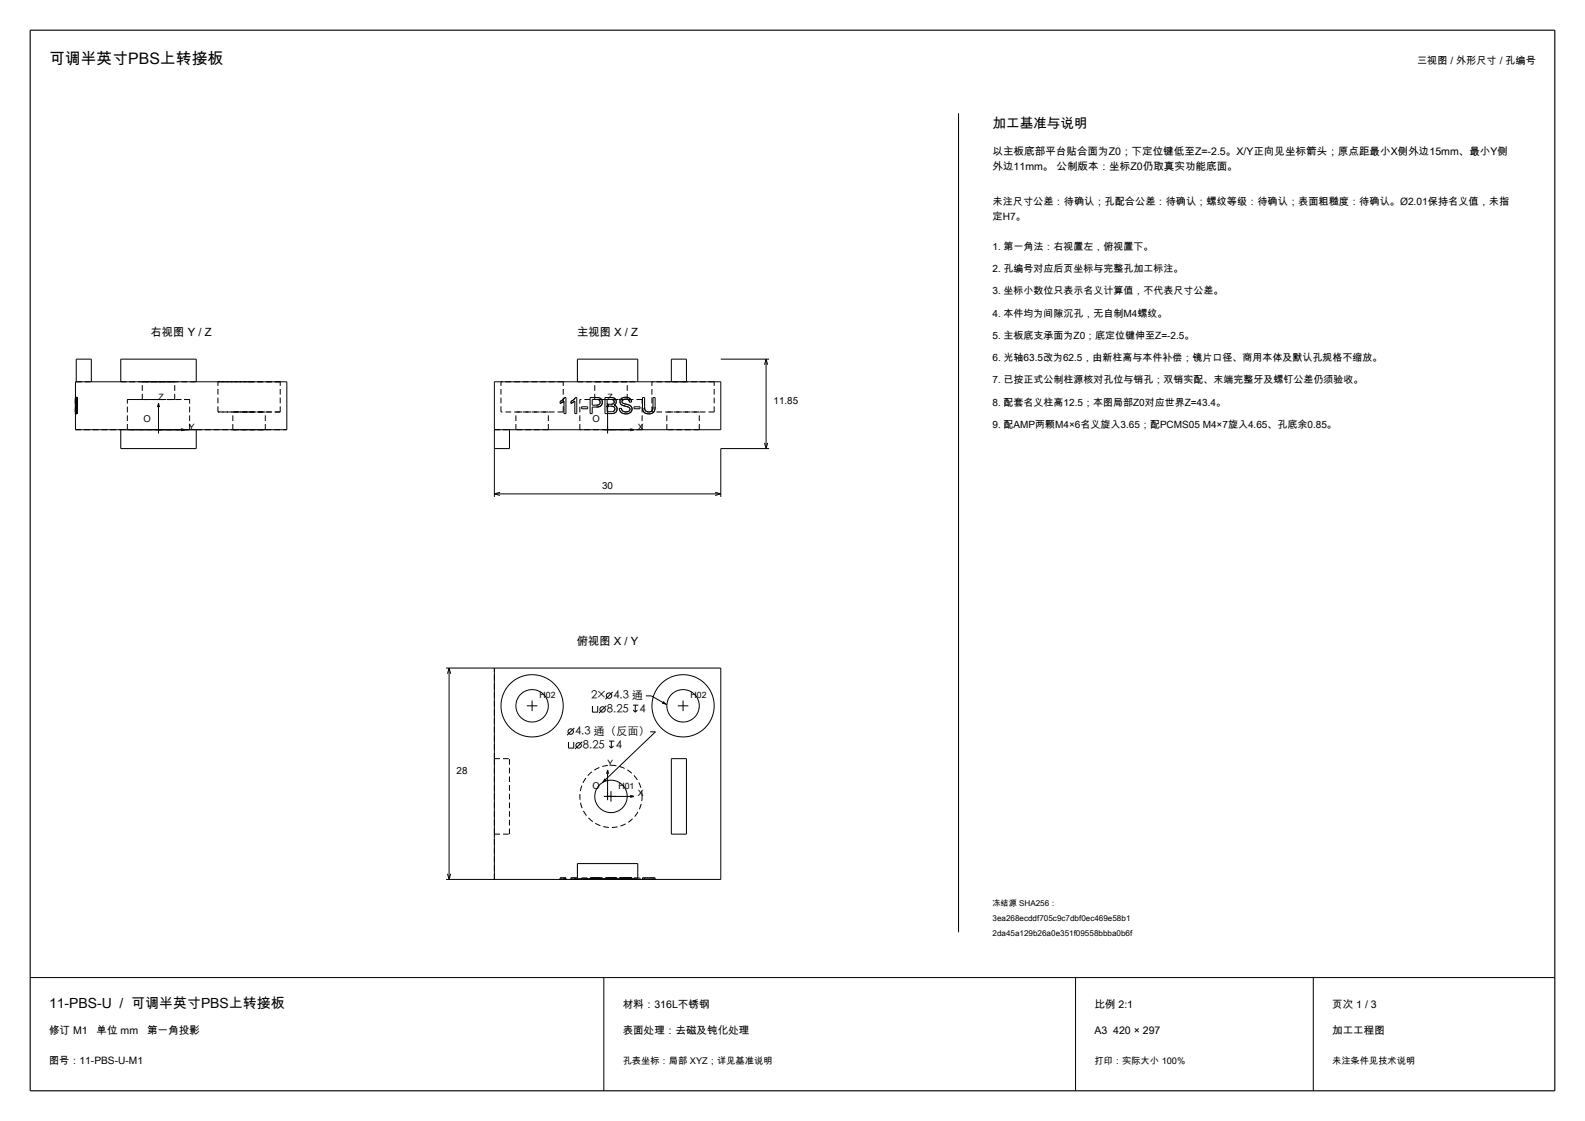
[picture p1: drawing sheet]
<svg xmlns="http://www.w3.org/2000/svg" width="420mm" height="297mm" viewBox="0 0 420 297" stroke-linecap="round" stroke-linejoin="round" font-family="sans-serif">
<path d="M8 8h404v281h-404z" fill="none" stroke="#000" stroke-width=".3"/>
<g fill="none" stroke="#000" stroke-width=".26">
<path d="M254 30v217M191 95.2h12.8M203 95.2v23.7M203 95.2l-.4 1.4M203 95.2l.4 1.4M20 101.1h56v12.7h-56zM20.2 101.1v-5.9h4v5.9M32 101.1v-5.9h20v5.9M32 113.8v5.1h20v-5.1M42 106.9v8M42 106.9l-.3 1M42 106.9l.3 1"/>
<path d="M48 113.6l1 .2-1 .3M131 113.8h60v-12.7h-60v30.5M135 113.8v5.1h-4M148.7 106.8h.1M148.7 106.7h.1M149 106.6l-.3 .1M149.1 106.5l-.1 .1M149.2 105.9l-.8 .5v.5l.6-.3M149.2 105.9l-.4 .2M149.2 106.4h.1M149.3 105.8l-.1 .1M149.6 105.3l-.4 .6"/>
<path d="M149.6 105.3h.4v4.3h-.6v-3.4l-.4 .4M149.6 105.3l-.1 .2M151.6 106.8h-.1M151.6 106.7h.1M151.8 106.6l-.2 .1M152 106.5l-.2 .1M152 105.9l-.7 .5v.5l.5-.3M152 105.9l-.3 .2M152.1 106.4h.1M152.2 105.8l-.2 .1M152.5 105.3l-.5 .6M152.5 105.3h.3v4.3h-.5v-3.4l-.5 .4"/>
<path d="M152.5 105.3l-.1 .2M153 101.1v-5.9h16v5.9M154.1 107.8h1.6v.5h-1.6zM158 105.3h-1.6v4.3h.5v-1.8h1.5l.9-.3M158 105.3l.6 .1M158 105.3h.1M158 105.8l.5 .1M158 105.8h-1.1v1.5h1.1M158 105.8h.2M158.3 107.3h-.3M158.3 105.3h.2M158.4 105.8l.1 .1"/>
<path d="M158.5 105.9l.4 .2M158.5 105.9h.2M158.6 105.4l.5 .2M158.6 105.4h.3M158.8 106l.1 .1M158.8 107.1l-.8 .2M158.8 107.1l-.1 .1M158.9 106.1l.1 .5M159 106.7v.2M159 106.5v.1M159 106.6l-.2 .5M159 106.6v.1"/>
<path d="M159.1 105.6l.4 .4M159.1 105.6h.1M159.3 105.7l.1 .1M159.4 105.9h.1M159.5 106l.1 .6M159.5 106v.1M159.5 107l-.2 .5M159.6 106.4v.2M159.6 106.6l-.3 .9M161 106.9v8M161 106.9l-.3 1M161 106.9l.3 1"/>
<path d="M161.9 107.6l.6 .1M161.9 107.6h-1v1.5h1.4M161.9 107.6h.2M161.9 105.3l.8 .2M161.9 105.3h-1.6v4.3h1.6M161.9 105.3h.1M161.9 105.8h.2M162 107.1h-.2M162.1 109.6h-.2M162.2 105.8h.1M162.3 105.9h.1M162.3 107.1h-.5"/>
<path d="M162.3 107.1h-.1M162.3 105.4l.4 .1M162.4 109.6h-.1M162.4 107.1h-.1M162.4 107.7h.1M162.4 105.9l.3 .2M162.4 105.9l-1.5-.1v1.3h.9M162.4 105.9l.1 .1M162.4 109l-.1 .1M162.5 107.7l.3 .2M162.5 107h.1M162.6 109.5l-.7 .1"/>
<path d="M162.6 108.9l-.3 .2M162.6 108.9l-.1 .1M162.7 107.8h.1M162.7 106.1l.1 .4M162.7 106.1v.1M162.7 105.5l.4 .3M162.7 105.5h.2M162.7 108.9h-.1M162.8 106.4v.1M162.8 106.5l-.1 .3-.4 .3M162.8 106.5h.1M162.8 107.3l.1 .1"/>
<path d="M162.8 107.9l.1 .4M162.8 107.9l.1 .2M162.8 109.4l-.2 .1M162.8 107.2v.1M162.9 108.7l-.3 .2M162.9 108.7l-.1 .1M162.9 108.6v.1M162.9 108.3h.1M162.9 108.3v.4M162.9 108.3v.1M163 105.6h.1M163 105.7l.1 .1"/>
<path d="M163.1 107.5l.2 .2M163.1 105.8l.2 .6M163.1 105.8l.1 .2M163.2 106.9l-.5 .4 .6 .4M163.2 106.9l-.1 .1M163.2 109.2h.1M163.3 106.7l-.1 .2M163.3 106.6h.1M163.3 106.3h.1M163.3 107.7l.2 .6M163.3 106.4l-.1 .5M163.3 106.4v.1"/>
<path d="M163.4 108.9l-.8 .6M163.4 108.9l-.1 .2M163.5 108.7v.1M163.5 108.3l-.1 .6M163.5 108.3v.2M164.1 108.2h.5l.2 .5M164.1 108.2l.2 .8M164.1 108.2v.3M164.2 108.8h.1M164.3 108.8v.2M164.3 106.4l.1 .6M164.3 106.4v.2"/>
<path d="M164.3 106.3v.1M164.3 109l.7 .5M164.3 109l.1 .1M164.4 106.9v.1M164.4 107l.5 .3M164.4 105.8l-.1 .6M164.4 105.8v.2M164.5 109.2l.1 .1M164.6 105.6l-.2 .2M164.6 107.2h.1M164.7 108.3v.1M164.7 107.2l.2 .1"/>
<path d="M164.7 108.5h.1M164.7 108.5l.1 .2M164.7 109.4l.3 .1M164.8 106.4l.2 .4M164.8 108.7l.4 .3M164.8 108.7l.1 .1M164.8 106.2v.2M164.9 107.3l.8 .3M164.9 105.4l-.1 .1M164.9 106.1h.1M164.9 108.8l.1 .1M165 109.5l.9 .1"/>
<path d="M165 106.8l.8 .3M165 106.8l.2 .1M165 108.9h.1M165.1 107.4l.6 .2M165.2 109h1.3M165.2 109l.4 .1M165.2 105.8h.1M165.4 109.6h.1M165.6 105.8h-.2M165.7 107.6l.7 .2M165.7 107.6h.1M165.8 105.3a1.37 1.37 0 0 1 1.6 1.2"/>
<path d="M165.8 105.3l-.8 .1-.6 .4M165.8 105.3h.1M165.8 105.7a.78 .78 0 0 0-1 .7M165.8 105.7a.88 .88 0 0 1 1 .9M165.8 105.7h.1M165.8 107.1a1.46 1.46 0 0 1 1.7 1.3M165.8 107.1h.3M165.8 109.6h.1M166 107.7h.1M166.2 105.3h.1M166.2 109.1h.1M166.4 107.8h.1"/>
<path d="M166.4 107.8l.4 .3M166.5 109l-.3 .1M166.5 107.2l.1 .1M166.5 109.6h-.5M166.6 107.9l.2 .1M166.7 105.4v.1M166.7 109.5l-.8 .1M166.8 106.3v.3M166.8 108v.1M166.8 108.8l-.3 .2M166.8 108.8l-.1 .2M166.8 108.1l.1 .3"/>
<path d="M166.9 109.4l-.2 .1M166.9 108.7l-.1 .1M166.9 108.2v.2M166.9 108.6v.1M166.9 108.4l-.1 .4M167 105.6v.1M167 113.6l1 .2-1 .3M167.1 107.5v.1M167.3 106.1h.1M167.3 109l-.6 .5M167.3 109l-.3 .3M167.3 106.2h.1"/>
<path d="M167.3 106.3h.1M167.3 106.3l.1 .2M167.4 106.5l-.6 .1M167.4 108.8l-.1 .2M167.4 108l.1 .1M167.5 108.6h.1M167.5 108.2v.2M167.5 108.4l-.2 .6M167.5 108.4v.1M168 107.8h1.6v.5h-1.6zM170.2 107.8l.2 1M170.2 107.8l.1 .2"/>
<path d="M170.3 108.2h.1M170.4 108.8h.1M170.4 108.8l.6 .6M170.4 108.8l.1 .2M170.7 109.2h.1M170.8 109.3l.2 .1M170.8 107.8l.1 .8M170.8 107.8v-2.5h-.6v2.5M170.8 107.8v.1M170.8 108.1v.1M170.9 108.5v.1M170.9 108.6l.4 .4"/>
<path d="M170.9 108.6l.1 .2M171 109.4l.9 .2M171.1 108.8v.1M171.2 109.6h.1M171.3 109l.6 .1M171.3 109l.1 .1M171.4 109.6h.5M171.4 109.1h.3M172.8 108.9l-.9 .2M172.8 109.5l-.4 .1M172.8 108.8v.1M172.9 109.4l-1 .2"/>
<path d="M173 107.8l-.2 1.1M173 107.8v-2.5h.6v2.5M173 107.8v.3M173.1 109.3l-.2 .1M173.4 108.8l-.5 .6M173.5 108.7l-.1 .1M173.6 108.4l-.1 .2M173.6 107.8l-.2 1M173.6 107.8v.4M177.9 101.1v-5.9h4v5.9M202.6 117.3l.4 1.6M203.4 117.3l-.4 1.6"/>
<path d="M203.8 118.9h-12.8v12.7M131 130.8h60M131 130.8l1.5 .5M132.5 130.4l-1.5 .4M189.5 130.4l1.5 .4M191 130.8l-1.5 .5M118.2 177h72.8v56h-72.8M119 177v56M119 177l-.4 1.5M119 177l.4 1.5M131 177v56M139.6 187h2.8"/>
<path d="M141 185.6v2.8M150.6 196.6v1.6h1.4v-1.6M152.2 192.9l-1.9 1.9M154.3 196.5l-1.9 1.9M157 187.1v1.6h1.4v-1.6M160.6 187l-1.9 1.9M161.4 196.3h1.4M161.4 197.6l.6 .6M162 196.3v1.9M162.3 183.3l-1.9 2M162.6 197.6l-.6 .6M167.7 186.8h1.4"/>
<path d="M167.8 188.1l.5 .6M168.3 186.8v1.9M168.9 188.1l-.6 .6M171.2 184.4h1.4l4.1 2.3M172.3 193.9h1.4l-14.1 13.5M179.6 187h2.8M181 185.6v2.8M160 211h8M161 204v8M161 204l-.3 1M161 204l.3 1M161.9 209.6v2.8"/>
<path d="M167 210.7l1 .3M168 211l-1 .3M177.9 201h4v20h-4zM118.6 231.5l.4 1.5M119.4 231.5l-.4 1.5M153 228.8h16v4h-16zM8 259h404M160 259v30M285 259v30M348 259v30"/>
<circle cx="141" cy="187" r="4.3"/>
<circle cx="141" cy="187" r="8.3"/>
<circle cx="151.2" cy="193.8" r=".72"/>
<circle cx="153.3" cy="197.5" r=".72"/>
<circle cx="159.7" cy="188" r=".72"/>
<circle cx="161.4" cy="184.3" r=".72"/>
<circle cx="181" cy="187" r="4.3"/>
<circle cx="181" cy="187" r="8.3"/>
<circle cx="161.9" cy="211" r="4.3"/>
</g>
<g fill="none" stroke="#000" stroke-width=".26" stroke-dasharray="1.5 .8" stroke-linecap="butt">
<path d="M20 113.8h12M20 107.8v.5M20 109.6v-4.3M20 105.3v.6M20 105.9v.5M20 106.4v.5M20 106.9v-.3M20 106.6v-.4M20 106.2v3.4M20 105.3v4.3M20 109.6v-1.8M20 107.8v-.3"/>
<path d="M20 107.5v-.9M20 106.6v-.6M20 106v-.4M20 105.6v-.2M20 105.4v-.1M20 105.3v2.5M20 107.8v1.1M20 108.9v.2M20 109.1v-.1M20 109v-.4M20 108.6v-.8M20 107.8v1"/>
<path d="M20 108.8v.6M20 109.4v.2M20 109.6v-.2M20 109.4v-.6M20 108.8v-1M20 109.6v-.1M20 109.5v-.2M20 109.3v-.4M20 108.9v-.6M20 108.3v-.6M20 107.7v-.4M20 107.3v-.4"/>
<path d="M20 106.9v-.5M20 106.4v-.6M20 105.8v-.3M20 105.5v-.2M20 108.7v-.5M20 108.2v.8M20 109v.5M20 109.5v.1M20 109.5v-.5M20 109v-.6M20 108.4v-.6M20 107.8v-.5"/>
<path d="M20 107.3v-.2M20 107.1v-.3M20 106.8v-.4M20 106.4v-.5M20 105.9v-.2M20 105.7v.3M20 106v.6M20 106.6v-.1M20 106.5v-.6M20 105.9v-.5M20 105.3v.1M20 105.4v.4"/>
<path d="M20 105.8v.6M20 106.4v.6M20 107v.3M20 107.3v.3M20 107.6v.2M20 107.8v.3M20 108.1v.3M20 108.4v.4M20 108.8v.2M20 109v.1M20 109v-.3M20 108.3h.4"/>
<path d="M20 107.8h.4M20 109.6h.4M20 106.2h.4M20 106.9h.4M20 106.4h.4M20 105.3h.4M20 105.4h.4M20 109.1h.4M20 107.3h.4M20 108.2h.4M20 106.5h.4M20 106.6h.4"/>
<path d="M20 105.7h.4M20 107.3v-1.5M20 105.8h.4M20 107.1v.2M20 106.6v.5M20 106.1v.5M20 105.9v.2M20 105.9h.4M20 105.8v.1M20 107.1v-1.3M20 107.1h.4M20 106.8v.3"/>
<path d="M20 106.5v.3M20 106.1v.4M20 109.1v-1.5M20 107.6h.4M20 108.7v.2M20 108.3v.4M20 107.9v.4M20 107.7v.2M20 107.6v.1M20.2 101.1h4M20.4 108.3v-.5M20.4 109.6v-3.4"/>
<path d="M20.4 106.2v.4M20.4 106.6v.3M20.4 106.9v-.5M20.4 106.4v-.5M20.4 105.9v-.6M20.4 105.3v4.3M20.4 109.6v-4.3M20.4 105.3v.1M20.4 105.4v.2M20.4 105.6v.4M20.4 106v.6M20.4 106.6v.9"/>
<path d="M20.4 107.5v.3M20.4 107.8v1.8M20.4 105.3v2.5M20.4 107.8v1M20.4 108.8v.6M20.4 109.4v.2M20.4 109.6v-.2M20.4 109.4v-.6M20.4 108.8v-1M20.4 107.8v.8M20.4 108.6v.4M20.4 109v.1"/>
<path d="M20.4 109.1v-.2M20.4 108.9v-1.1M20.4 105.3v.2M20.4 105.5v.3M20.4 105.8v.6M20.4 106.4v.5M20.4 106.9v.4M20.4 107.3v.4M20.4 107.7v.6M20.4 108.3v.6M20.4 108.9v.4M20.4 109.3v.2"/>
<path d="M20.4 109.5v.1M20.4 108.2v.5M20.4 108.7v.3M20.4 109.1v-.1M20.4 109v-.2M20.4 108.8v-.4M20.4 108.4v-.3M20.4 108.1v-.3M20.4 107.8v-.2M20.4 107.6v-.3M20.4 107.3v-.3M20.4 107v-.6"/>
<path d="M20.4 106.4v-.6M20.4 105.8v-.4M20.4 105.4v-.1M20.4 105.4v.5M20.4 105.9v.6M20.4 106.5v.1M20.4 106.6v-.6M20.4 106v-.3M20.4 105.7v.2M20.4 105.9v.5M20.4 106.4v.4M20.4 106.8v.3"/>
<path d="M20.4 107.1v.2M20.4 107.3v.5M20.4 107.8v.6M20.4 108.4v.6M20.4 109v.5M20.4 109.6v-.1M20.4 109.5v-.5M20.4 109v-.8M20.4 105.8v1.5M20.4 107.3v-.2M20.4 107.1v-.5M20.4 106.6v-.5"/>
<path d="M20.4 106.1v-.2M20.4 105.9v-.1M20.4 105.8v1.3M20.4 107.1v-.3M20.4 106.8v-.3M20.4 106.5v-.4M20.4 107.6v1.5M20.4 108.9v-.2M20.4 108.7v-.4M20.4 108.3v-.4M20.4 107.9v-.2M20.4 107.7v-.1"/>
<path d="M32 101.1h20M32 113.8h20M33.7 113.8h8.3M33.7 105.8h8.3M33.7 113.8v-8M37.7 101.1h4.3M37.7 105.8h4.3M37.7 105.8v-4.7M42 101.1h4.3M42 105.8h4.3M42 113.8h8.2M42 105.8h8.2"/>
<path d="M46.3 101.1h-8.6M46.3 105.8h-8.6M46.3 105.8v-4.7M50.2 113.8h-16.5M50.2 105.8h-16.5M50.2 113.8v-8M52 113.8h24M57.8 101.1h8.2M57.8 109.1h8.2M57.8 109.1v-8M61.7 113.8h4.3M61.7 109.1h4.3"/>
<path d="M61.7 113.8v-4.7M66 101.1h8.2M66 109.1h8.2M66 113.8h4.3M66 109.1h4.3M70.3 113.8h-8.6M70.3 109.1h-8.6M70.3 113.8v-4.7M74.2 101.1h-16.4M74.2 109.1h-16.4M74.2 109.1v-8M131 113.8h4"/>
<path d="M132.7 109.1v-8M136.7 113.8v-4.7M145.3 113.8h-8.6M145.3 109.1h-8.6M145.3 113.8v-4.7M148.4 106.4l.4-.3M148.7 106.8l-.3 .1M148.7 106.7v.1M149.2 106.4l-.1 .1M149.3 101.1h-16.6M149.3 109.1v-8M149.3 109.1h-16.6"/>
<path d="M149.3 105.8l.2-.3M149.4 106.2l-.2 .2M151.3 106.4l.4-.3M151.5 106.8l-.2 .1M151.6 106.7v.1M152.1 106.4l-.1 .1M152.2 105.8l.2-.3M152.3 106.2l-.2 .2M153 101.1h16M153.6 113.8v-8M157.6 105.8v-4.7M158.1 105.3h.2"/>
<path d="M158.3 107.3l.4-.1M158.4 105.8h-.2M158.5 105.3l.1 .1M158.8 106l-.1-.1M158.8 107.1l.2-.2M158.9 105.4l.2 .2M159 106.5l-.1-.4M159.2 105.6l.1 .1M159.3 107.5l-1.3 .3M159.4 105.8v.1M159.4 105.9l.1 .1M159.5 106.1l.1 .3"/>
<path d="M159.6 106.6l-.1 .4M161.9 105.8h-.2M162 107.1h.2M162 105.3l.3 .1M162.2 105.9v-.1M162.3 105.9h-.1M162.3 109.6h-.2M162.4 107.1l.1-.1M162.4 107.7l-.3-.1M162.4 109h.1M162.5 107l.2-.2M162.6 109.5l-.2 .1"/>
<path d="M162.7 106.8l.1-.3M162.7 107.8l-.2-.1M162.7 106.1l-.2-.1M162.7 107.3h.1M162.7 108.9l.1-.1M162.8 106.4l-.1-.2M162.8 107.9l-.1-.1M162.8 107.3h-.1M162.9 105.5l.1 .1M162.9 108.6v-.2M162.9 108.3v-.2M162.9 107.4l.2 .1"/>
<path d="M163 105.6v.1M163.1 109.3l-.3 .1M163.1 107l-.3 .2M163.2 109.2l-.1 .1M163.2 106l.1 .3M163.3 109.1l-.1 .1M163.3 106.6v.1M163.3 106.3v.1M163.3 106.5v.1M163.3 107.7l.2 .6M163.5 108.8l-.1 .1M163.5 108.5v.2"/>
<path d="M164.2 108.8l-.1-.3M164.3 106.3l.1-.3M164.4 106.9l-.1-.3M164.5 109.2l-.1-.1M164.6 105.6l.2-.1M164.6 107.2l-.2-.2M164.6 108.2l.1 .1M164.7 108.4v.1M164.7 107.2h-.1M164.7 109.4l-.1-.1M164.9 105.4h.1M164.9 106.1l-.1 .1"/>
<path d="M165 108.9l.2 .1M165 105.9l-.1 .2M165.1 107.4l-.2-.1M165.2 105.8l-.2 .1M165.2 106.9l.6 .2M165.4 109.6l-.4-.1M165.4 105.8h-.2M165.6 109.1h.3M165.8 105.7l-.2 .1M165.8 109.6h-.4M165.9 109.1h.3M165.9 105.3h.3"/>
<path d="M166 107.7l-.2-.1M166 109.6h-.1M166.1 107.1l.4 .1M166.2 101.1h-8.6M166.2 105.8v-4.7M166.2 105.8h-8.6M166.3 105.3l.3 .1M166.4 107.8l-.3-.1M166.5 109h.2M166.5 106l-.6-.3M166.6 107.3h.2M166.6 107.9l-.2-.1"/>
<path d="M166.6 105.4h.1M166.7 109.5l-.2 .1M166.7 105.5l.3 .1M166.8 107.3l.3 .2M166.8 106.3l-.3-.3M166.9 108.2l-.1-.1M166.9 108.6v-.2M167 105.7l.2 .2M167 109.3l-.1 .1M167.1 107.6l.2 .2M167.2 105.9l.1 .2M167.3 106.1v.1"/>
<path d="M167.3 107.8l.1 .2M167.3 106.2v.1M167.5 108.1v.1M167.5 108.6l-.1 .2M167.5 108.5v.1M170.2 113.8h-16.6M170.2 105.8h-16.6M170.2 113.8v-8M170.3 108.2v-.2M170.4 108.8l-.1-.6M170.7 109.2l-.2-.2M170.8 109.3l-.1-.1"/>
<path d="M170.8 107.9v.2M170.8 108.2l.1 .3M171 108.8h.1M171.1 108.9l.2 .1M171.2 109.6l-.2-.2M171.4 109.6h-.2M171.7 109.1h.2M172.4 109.6h-.5M172.7 109.1v-8M172.8 108.8l.2-.7M172.9 109.4l-.1 .1M173.4 108.8l-.3 .5"/>
<path d="M173.5 108.6v.1M173.6 108.2v.2M176.7 113.8v-4.7M177.9 101.1h4M185.3 113.8h-8.6M185.3 109.1h-8.6M185.3 113.8v-4.7M189.3 101.1h-16.6M189.3 109.1v-8M189.3 109.1h-16.6M131 201v-24M131 201h4"/>
<path d="M170.2 211a8.3 8.3 0 0 0-12.2-7.3 8.3 8.3 0 0 0-.7 14.2 8.3 8.3 0 0 0 12.8-6.1l.1-.8M131 233v-12M131 221v-20M131 221h4M135 221v-20M148.4 233h.6M148.4 233v-.4M148.4 232.6h.8M149 233h.4M149 232.6h-.6M149.2 233h-.8M149.2 232.6h.4"/>
<path d="M149.4 233h.6M149.4 233v-.4M149.4 232.6h-.4M149.6 233h-.4M149.6 233v-.4M149.6 232.6h.4M150 233h-.4M150 233v-.4M150 232.6h-.6M151.3 233h.5M151.3 233v-.4M151.3 232.6h.7"/>
<path d="M151.8 233h.5M151.8 232.6h-.5M152 233h-.7M152 232.6h.5M152.3 233h.5M152.3 233v-.4M152.3 232.6h-.5M152.5 233h-.5M152.5 233v-.4M152.5 232.6h.3M152.8 233h-.3M152.8 233v-.4"/>
<path d="M152.8 232.6h-.5M154.1 233h1.6M154.1 233v-.4M154.1 232.6h1.6M155.7 233v-.4M156.4 233h.5M156.4 233v-.4M156.4 232.6h1.6M156.9 233h1.1M156.9 233v-.4M156.9 232.6h-.5M156.9 232.6h1.1"/>
<path d="M158 233h-1.6M158 232.6h.6M158 232.6h-1.1M158 233h.5M158 233h1.3M158 232.6h.8M158 233h-1.1M158.5 232.6h-.5M158.5 233h.4M158.5 233v-.4M158.6 233h-.6M158.6 233v-.4"/>
<path d="M158.6 232.6h.5M158.8 232.6h.2M158.8 233h-.8M158.9 232.6h-.4M158.9 233h.1M159 232.6h-.1M159 233h-.2M159 233v-.4M159.1 233h-.5M159.1 232.6h.4M159.3 233h.3M159.3 232.6h-1.3"/>
<path d="M159.5 233h-.4M159.5 232.6h.1M159.6 233h-.1M159.6 233v-.4M159.6 232.6h-.3M160.3 233h1.6M160.3 233v-.4M160.3 232.6h1.6M160.9 232.6h.9M160.9 232.6h1M160.9 233v-.4M160.9 233h.8"/>
<path d="M160.9 233h1M161.7 232.6h-.8M161.7 233h.7M161.8 232.6h.5M161.8 233h-.9M161.9 232.6h-1M161.9 233h.6M161.9 233h-1.6M161.9 232.6h.8M161.9 233h.7M161.9 232.6h-1.6M161.9 232.6h.4"/>
<path d="M161.9 233h-1M162.3 232.6h.3M162.3 233h-.4M162.3 232.6h.4M162.3 233h-.5M162.4 232.6h-.7M162.4 233h.3M162.5 232.6h-.6M162.5 233h.3M162.6 233h.5M162.6 232.6h-.7M162.6 232.6h.3"/>
<path d="M162.6 233h-.3M162.7 232.6h.1M162.7 233h-.4M162.7 232.6h-.3M162.7 233h.1M162.7 233h-.8M162.7 232.6h.4M162.7 233h.5M162.7 233v-.4M162.7 232.6h.6M162.8 232.6h-.1M162.8 233h-.1"/>
<path d="M162.8 233v-.4M162.8 232.6h-.3M162.8 233h.1M162.9 233h-.3M162.9 232.6h-.1M162.9 233v-.4M163.1 233h.3M163.1 232.6h-.5M163.1 233h-.4M163.1 232.6h.2M163.2 233h.1M163.2 232.6h-.5"/>
<path d="M163.3 233h-.6M163.3 232.6h.2M163.3 233h-.2M163.3 233v-.4M163.3 232.6h-.1M163.4 233h.1M163.4 232.6h-.3M163.5 233h-.2M163.5 233v-.4M163.5 232.6h-.1M164.1 233h.2M164.1 233v-.4"/>
<path d="M164.1 232.6h.5M164.3 233h.1M164.3 233v-.4M164.3 232.6h.1M164.3 233h.7M164.3 232.6h-.2M164.4 233h.5M164.4 232.6h-.1M164.4 233h-.1M164.4 232.6h.6M164.6 233h-.5M164.6 233v-.4"/>
<path d="M164.6 232.6h.2M164.8 233h.2M164.8 233v-.4M164.8 232.6h.2M164.8 233h-.2M164.8 232.6h.4M164.9 233h.8M164.9 232.6h-.5M165 233h.9M165 232.6h-.7M165 233h-.2M165 232.6h.8"/>
<path d="M165 233h-.6M165 233h.8M165 232.6h-.2M165.2 233h-.4M165.2 232.6h.7M165.7 233h.7M165.7 232.6h-.8M165.8 233h-.8M165.8 232.6h.8M165.8 233h.7M165.8 232.6h-.8M165.8 232.6h1"/>
<path d="M165.9 233h-.7M165.9 232.6h.6M165.9 233h.8M165.9 232.6h-.9M166.4 233h.4M166.4 232.6h-.7M166.5 233h-.6M166.5 232.6h.3M166.5 233h.3M166.5 232.6h-.7M166.6 233h-.8M166.6 232.6h.6"/>
<path d="M166.7 233h.6M166.7 232.6h-.8M166.8 233h-1M166.8 232.6h.5M166.8 233h.6M166.8 233v-.4M166.8 232.6h-.3M166.8 233h-.3M166.8 232.6h.1M166.8 233h.1M166.8 232.6h-.4M166.9 233h-.1"/>
<path d="M166.9 233v-.4M166.9 232.6h-.1M167.2 233h-.6M167.2 232.6h.2M167.3 233h.2M167.3 232.6h-.6M167.3 233h-.5M167.3 232.6h.2M167.4 233h-.2M167.4 233v-.4M167.4 232.6h-.6M167.5 233h-.2"/>
<path d="M167.5 233v-.4M167.5 232.6h-.2M168 233h1.6M168 233v-.4M168 232.6h1.6M169.6 233v-.4M170.2 233h.2M170.2 233v-.4M170.2 232.6h.6M170.4 233h.6M170.4 232.6h-.2M170.8 233h-.6"/>
<path d="M170.8 233v-.4M170.8 232.6h.1M170.9 233h-.1M170.9 232.6h.4M171 233h.9M171 232.6h-.6M171.3 233h-.4M171.3 232.6h.6M171.9 233h-.6M171.9 232.6h.9M171.9 233h1M171.9 232.6h-.9"/>
<path d="M172.8 233h-.9M172.8 232.6h.2M172.9 233h.5M172.9 232.6h-1M173 233h-.2M173 233v-.4M173 232.6h.6M173.4 233h.2M173.4 232.6h-.5M173.6 233h-.6M173.6 233v-.4M173.6 232.6h-.2"/>
</g>
<path d="M175.8 185.7l.9 1-1.3-.2zM160.2 206.2l.6 .6-1.2 .6z" fill="#000"/>
<text font-size="4.2" x="13" y="17">可调半英寸PBS上转接板</text>
<text font-size="3.7" x="13" y="267">11-PBS-U / 可调半英寸PBS上转接板</text>
<text font-size="3.6" x="263" y="34">加工基准与说明</text>
<g font-size="3">
<text x="39.9" y="89.2">右视图 Y / Z</text>
<text x="152.9" y="89.2">主视图 X / Z</text>
<text x="152.8" y="171">俯视图 X / Y</text>
<text x="156.6" y="185.3">2× 4.3 通</text>
<text x="160.8" y="188.9">8.25</text>
<text x="169.5" y="188.9">4</text>
<text x="152.4" y="194.8">4.3 通（反面）</text>
<text x="154.5" y="198.4">8.25</text>
<text x="163.1" y="198.4">4</text>
</g>
<g font-size="2.8">
<text x="263" y="41">以主板底部平台贴合面为Z0；下定位键低至Z=-2.5。X/Y正向见坐标箭头；原点距最小X侧外边15mm、最小Y侧</text>
<text x="263" y="45.1">外边11mm。 公制版本：坐标Z0仍取真实功能底面。</text>
<text x="165" y="267">材料：316L不锈钢</text>
<text x="290" y="267">比例 2:1</text>
<text x="353" y="267">页次 1 / 3</text>
<text x="13" y="274">修订 M1</text>
<text x="25.6" y="274">单位 mm</text>
<text x="39" y="274">第一角投影</text>
<text x="165" y="274">表面处理：去磁及钝化处理</text>
<text x="290" y="274">A3 420 × 297</text>
<text x="353" y="274">加工工程图</text>
</g>
<g font-size="2.7">
<text x="375.5" y="17">三视图 / 外形尺寸 / 孔编号</text>
<text x="263" y="54.2">未注尺寸公差：待确认；孔配合公差：待确认；螺纹等级：待确认；表面粗糙度：待确认。Ø2.01保持名义值，未指</text>
<text x="263" y="58.2">定H7。</text>
<text x="13" y="282">图号：11-PBS-U-M1</text>
</g>
<g font-size="2.6">
<text x="263" y="66.2">1. 第一角法：右视置左，俯视置下。</text>
<text x="263" y="72.1">2. 孔编号对应后页坐标与完整孔加工标注。</text>
<text x="263" y="78">3. 坐标小数位只表示名义计算值，不代表尺寸公差。</text>
<text x="263" y="83.9">4. 本件均为间隙沉孔，无自制M4螺纹。</text>
<text x="263" y="89.8">5. 主板底支承面为Z0；底定位键伸至Z=-2.5。</text>
<text x="263" y="95.7">6. 光轴63.5改为62.5，由新柱高与本件补偿；镜片口径、商用本体及默认孔规格不缩放。</text>
<text x="263" y="101.6">7. 已按正式公制柱源核对孔位与销孔；双销实配、末端完整牙及螺钉公差仍须验收。</text>
<text x="205" y="107">11.85</text>
<text x="263" y="107.5">8. 配套名义柱高12.5；本图局部Z0对应世界Z=43.4。</text>
<text x="263" y="113.4">9. 配AMP两颗M4×6名义旋入3.65；配PCMS05 M4×7旋入4.65、孔底余0.85。</text>
<text x="159.6" y="129.5">30</text>
<text x="121" y="205">28</text>
</g>
<g font-size="2.5">
<text x="38" y="111.9">O</text>
<text x="157" y="111.9">O</text>
<text x="157" y="209">O</text>
<text x="165" y="282">孔表坐标：局部 XYZ；详见基准说明</text>
<text x="290" y="282">打印：实际大小 100%</text>
<text x="353" y="282">未注条件见技术说明</text>
</g>
<g font-size="2.3">
<text x="42" y="105.8">Z</text>
<text x="161" y="105.8">Z</text>
<text x="50" y="113.8">Y</text>
<text x="169" y="113.8">X</text>
<text x="143" y="185">H02</text>
<text x="183" y="185">H02</text>
<text x="161" y="203">Y</text>
<text x="163.9" y="209">H01</text>
<text x="169" y="211">X</text>
</g>
<g font-size="2.1">
<text x="263" y="240">冻结源 SHA256：</text>
<text x="263" y="244">3ea268ecddf705c9c7dbf0ec469e58b1</text>
<text x="263" y="248">2da45a129b26a0e351f09558bbba0b6f</text>
</g>
</svg>
